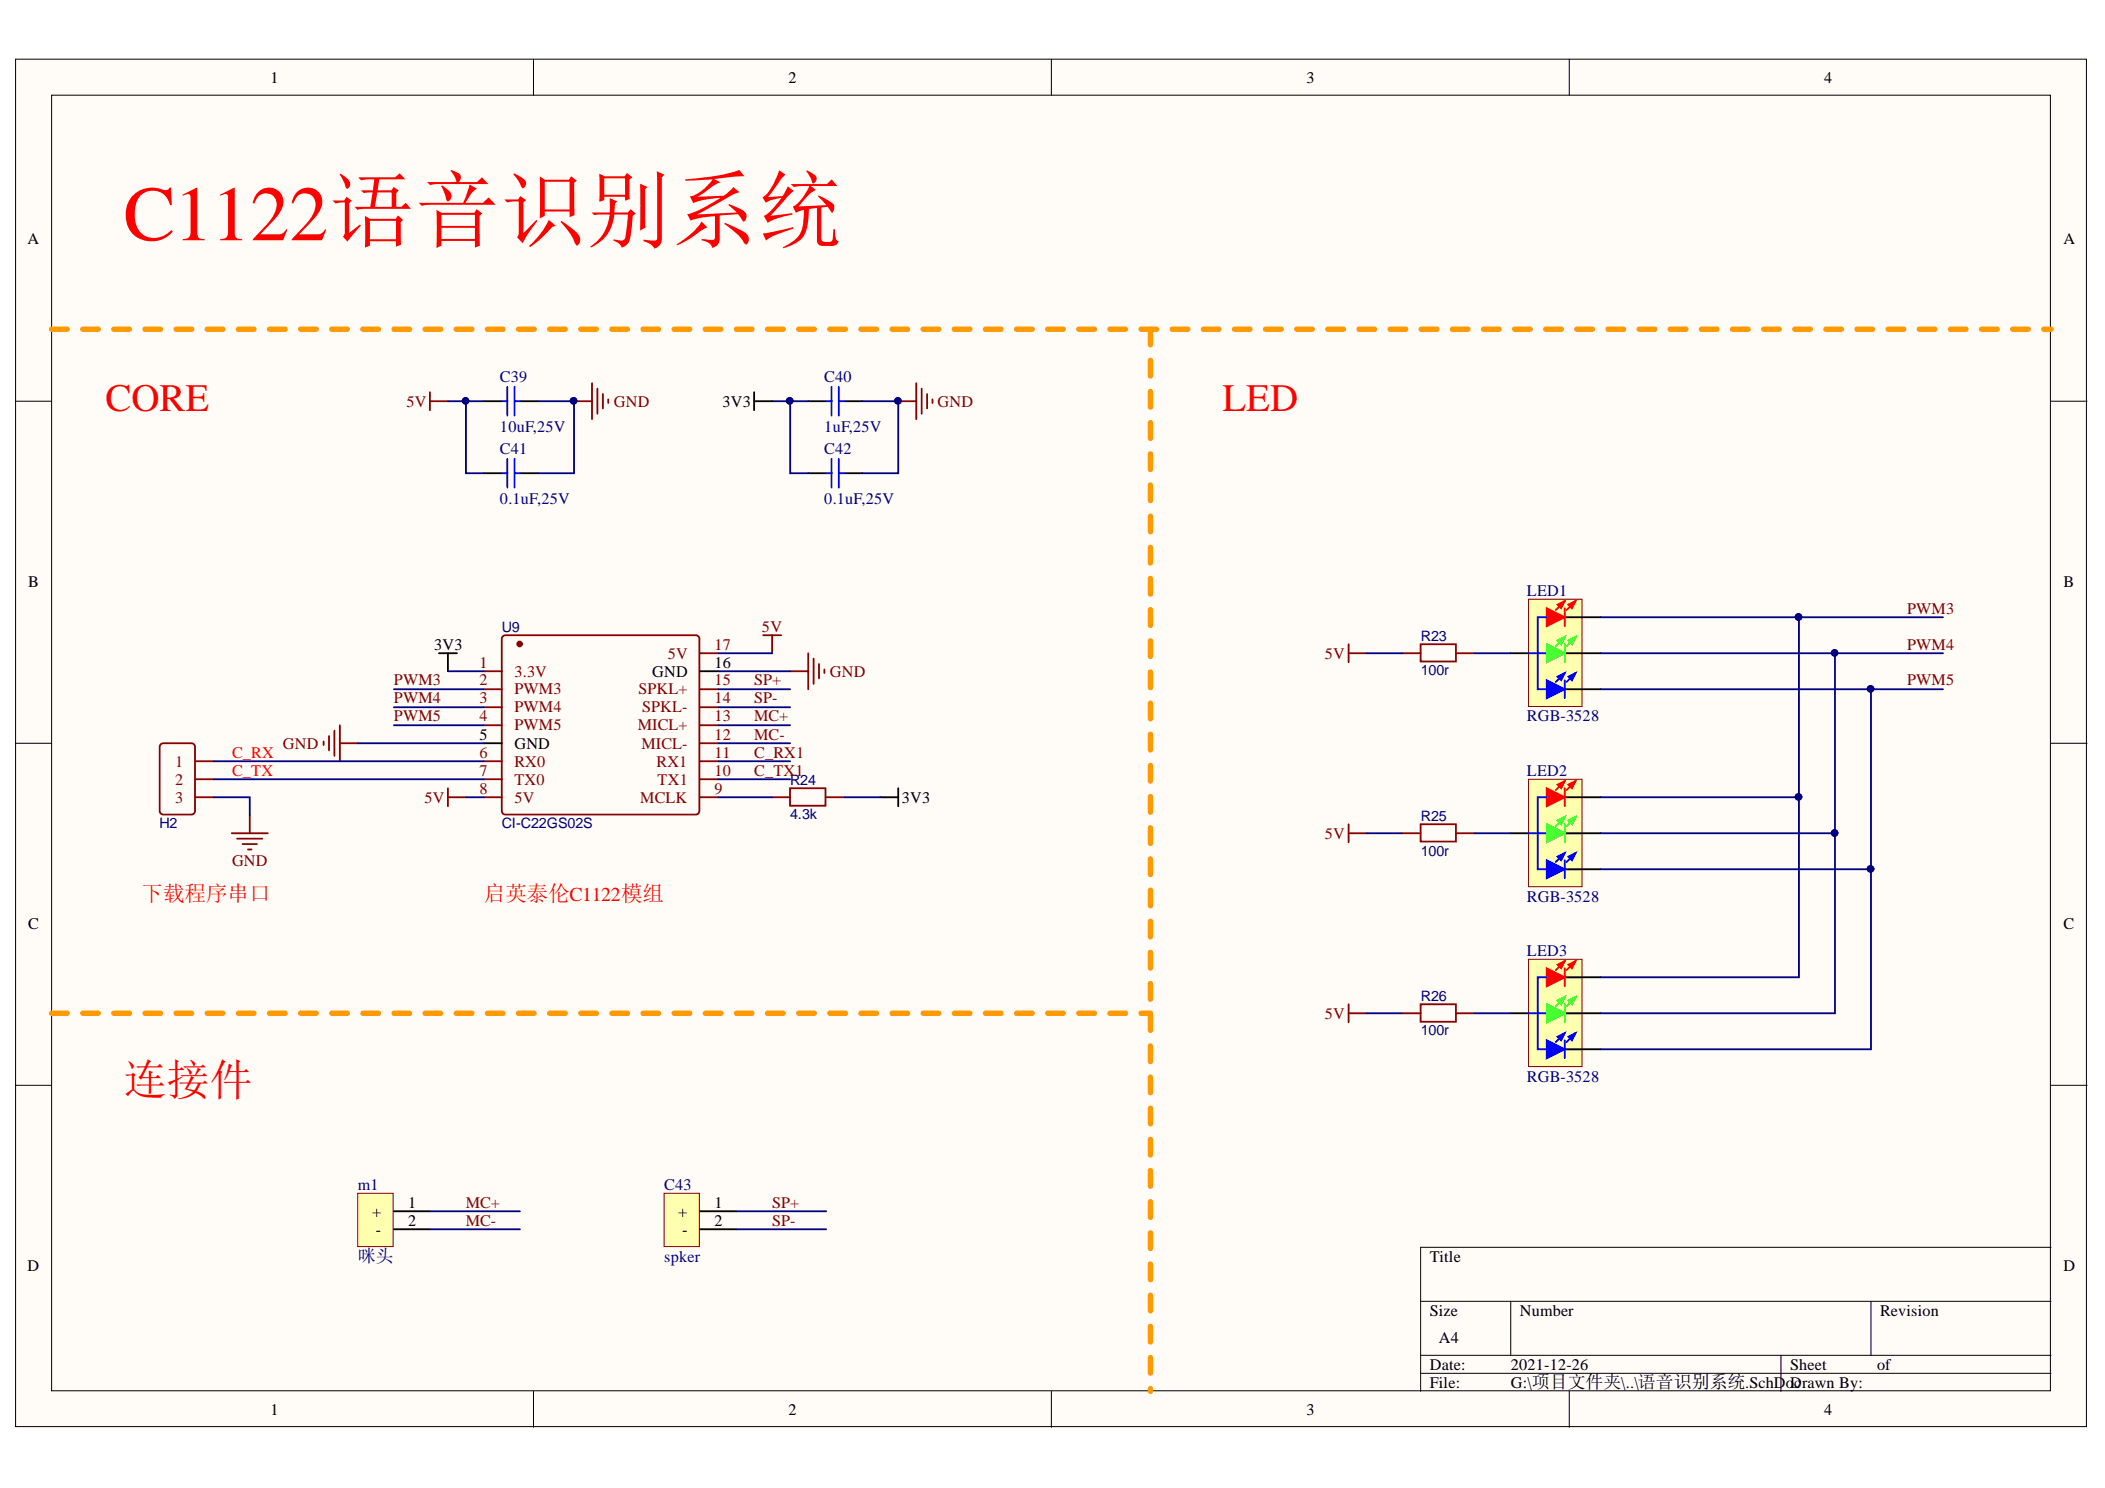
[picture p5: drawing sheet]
<svg xmlns="http://www.w3.org/2000/svg" width="297mm" height="210mm" viewBox="0 0 297 210" stroke-linecap="round" stroke-linejoin="round" font-family="sans-serif">
<g fill="#fffcf8" stroke="#000" stroke-width=".14">
<path d="M2.2 8.3h292.2v192.9h-292.2z"/>
<path d="M7.3 13.4h282v182.8h-282z"/>
</g>
<g fill="none" stroke="#000" stroke-width=".14">
<path d="M75.3 8.3v5.1M148.4 8.3v5.1M221.4 8.3v5.1M2.2 56.6h5.1M289.4 56.6h5.1M2.2 104.8h5.1M289.4 104.8h5.1M2.2 153.1h5.1M289.4 153.1h5.1M289.4 176h-88.9v20.3M75.3 196.3v5M148.4 196.3v5"/>
<path d="M200.5 183.6h88.9M200.5 191.2h88.9M200.5 193.7h88.9M213.2 183.6v7.6M221.4 196.3v5M251.3 191.2v5.1M264 183.6v7.6"/>
</g>
<g fill="none" stroke="#800" stroke-width=".25">
<path d="M68.3 94.7h2.5M68.3 97.2h2.5M68.3 99.8h2.5M70.9 89.9l.4-.3 27.1 .1 .3 .4-.1 24.6-.4 .2-27.1-.1-.3-.4zM98.8 97.2h2.5M98.8 99.8h2.5M98.8 92.1h2.5M68.3 102.3h2.5M68.3 107.4h2.5M68.3 109.9h2.5M68.3 112.5h2.5M98.8 102.3h2.5"/>
<path d="M98.8 107.4h2.5M98.8 109.9h2.5M98.8 112.5h2.5M98.8 104.8h2.5M109 112.5h2.5M111.5 111.2h5v2.5h-5zM116.6 112.5h2.5"/>
</g>
<circle cx="73.3" cy="90.8" r=".34" fill="#800" stroke="#800" stroke-width=".25"/>
<path d="M68.3 56.6h2.5M73.4 56.6h2.5M68.3 66.8h2.5M73.4 66.8h2.5M61.9 92.1h2.6M63.2 92.1v2.6M98.8 94.7h2.5M68.3 104.8h2.5M124.2 112.5h2.6M126.8 111.2v2.5" fill="none" stroke="#000" stroke-width=".25"/>
<g fill="none" stroke="#800000" stroke-width=".25">
<path d="M60.7 56.6h2.5M60.7 55.3v2.6M81 56.6h2.5M83.5 54.1v5M84.3 54.8v3.6M85.1 55.6v2M85.8 56.3v.6M107.7 89.6h2.5M109 89.6v2.5M111.5 94.7h2.5M114 92.1v5.1M114.8 92.9v3.6"/>
<path d="M115.6 93.7v2M116.3 94.4v.5M45.7 104.6v.5M46.4 103.8v2.1M47.2 103.1v3.5M48 102.3v5.1M48 104.8h2.5M63.2 111.2v2.5M63.2 112.5h2.5"/>
</g>
<path d="M70.8 56.6h.8M71.6 54.6v4M72.6 54.6v4M72.6 56.6h.8M70.8 66.8h.8M71.6 64.7v4.1M72.6 64.7v4.1M72.6 66.8h.8" fill="none" stroke="#00f" stroke-width=".25"/>
<circle cx="80.9" cy="56.5" r=".46" fill="#000080" stroke="#000080" stroke-width=".14"/>
<path d="M50.5 168.3h5v7.5h-5z" fill="#ffffb0" stroke="#800000" stroke-width=".14"/>
<path d="M55.6 173.4h5.1M55.6 170.9h5.1" fill="none" stroke="#000" stroke-width=".25"/>
<path d="M93.7 168.3h5v7.5h-5z" fill="#ffffb0" stroke="#800000" stroke-width=".14"/>
<path d="M98.8 173.4h5.1M98.8 170.9h5.1" fill="none" stroke="#000" stroke-width=".25"/>
<path d="M215.7 84.5h7.5v15.2h-7.5z" fill="#ffffb0" stroke="#800000" stroke-width=".14"/>
<path d="M213.2 92.1h2.5M220.8 87.1h5.1" fill="none" stroke="#000" stroke-width=".25"/>
<path d="M215.7 92.1h2.6" fill="none" stroke="#00f" stroke-width=".25"/>
<path d="M218.3 85.8l2.5 1.3-2.5 1.2z" fill="#f00"/>
<path d="M218.3 85.8l2.5 1.3-2.5 1.2zM220.8 84.8l-1.3 1.3M222.3 84.8l-1.2 1.3" fill="none" stroke="#f00" stroke-width=".25"/>
<path d="M219.8 85.3l1-.5-.5 1z" fill="#f00"/>
<path d="M219.8 85.3l1-.5-.5 1z" fill="none" stroke="#f00" stroke-width=".25"/>
<path d="M221.3 85.3l1-.5-.5 1z" fill="#f00"/>
<path d="M220.8 85.8v2.5M221.3 85.3l1-.5-.5 1z" fill="none" stroke="#f00" stroke-width=".25"/>
<path d="M220.8 92.1h5.1" fill="none" stroke="#000" stroke-width=".25"/>
<path d="M218.3 90.9l2.5 1.2-2.5 1.3z" fill="#0f0"/>
<path d="M218.3 90.9l2.5 1.2-2.5 1.3zM220.8 89.9l-1.3 1.2M222.3 89.9l-1.2 1.2" fill="none" stroke="#0f0" stroke-width=".25"/>
<path d="M219.8 90.4l1-.5-.5 1z" fill="#0f0"/>
<path d="M219.8 90.4l1-.5-.5 1z" fill="none" stroke="#0f0" stroke-width=".25"/>
<path d="M221.3 90.4l1-.5-.5 1z" fill="#0f0"/>
<path d="M220.8 90.9v2.5M221.3 90.4l1-.5-.5 1z" fill="none" stroke="#0f0" stroke-width=".25"/>
<path d="M220.8 97.2h5.1" fill="none" stroke="#000" stroke-width=".25"/>
<path d="M218.3 96l2.5 1.2-2.5 1.3z" fill="#00f"/>
<path d="M218.3 96l2.5 1.2-2.5 1.3zM220.8 94.9l-1.3 1.3M222.3 94.9l-1.2 1.3" fill="none" stroke="#00f" stroke-width=".25"/>
<path d="M219.8 95.5l1-.6-.5 1.1z" fill="#00f"/>
<path d="M219.8 95.5l1-.6-.5 1.1z" fill="none" stroke="#00f" stroke-width=".25"/>
<path d="M221.3 95.5l1-.6-.5 1.1z" fill="#00f"/>
<path d="M218.3 87.1h-1.3v10.1h1.3M220.8 96v2.5M221.3 95.5l1-.6-.5 1.1z" fill="none" stroke="#00f" stroke-width=".25"/>
<path d="M215.7 109.9h7.5v15.2h-7.5z" fill="#ffffb0" stroke="#800000" stroke-width=".14"/>
<path d="M213.2 117.5h2.5M220.8 112.5h5.1" fill="none" stroke="#000" stroke-width=".25"/>
<path d="M215.7 117.5h2.6" fill="none" stroke="#00f" stroke-width=".25"/>
<path d="M218.3 111.2l2.5 1.3-2.5 1.2z" fill="#f00"/>
<path d="M218.3 111.2l2.5 1.3-2.5 1.2zM220.8 110.2l-1.3 1.2M222.3 110.2l-1.2 1.2" fill="none" stroke="#f00" stroke-width=".25"/>
<path d="M219.8 110.7l1-.5-.5 1z" fill="#f00"/>
<path d="M219.8 110.7l1-.5-.5 1z" fill="none" stroke="#f00" stroke-width=".25"/>
<path d="M221.3 110.7l1-.5-.5 1z" fill="#f00"/>
<path d="M220.8 111.2v2.5M221.3 110.7l1-.5-.5 1z" fill="none" stroke="#f00" stroke-width=".25"/>
<path d="M220.8 117.5h5.1" fill="none" stroke="#000" stroke-width=".25"/>
<path d="M218.3 116.3l2.5 1.2-2.5 1.3z" fill="#0f0"/>
<path d="M218.3 116.3l2.5 1.2-2.5 1.3zM220.8 115.3l-1.3 1.2M222.3 115.3l-1.2 1.2" fill="none" stroke="#0f0" stroke-width=".25"/>
<path d="M219.8 115.8l1-.5-.5 1z" fill="#0f0"/>
<path d="M219.8 115.8l1-.5-.5 1z" fill="none" stroke="#0f0" stroke-width=".25"/>
<path d="M221.3 115.8l1-.5-.5 1z" fill="#0f0"/>
<path d="M220.8 116.3v2.5M221.3 115.8l1-.5-.5 1z" fill="none" stroke="#0f0" stroke-width=".25"/>
<path d="M220.8 122.6h5.1" fill="none" stroke="#000" stroke-width=".25"/>
<path d="M218.3 121.4l2.5 1.2-2.5 1.3z" fill="#00f"/>
<path d="M218.3 121.4l2.5 1.2-2.5 1.3zM220.8 120.3l-1.3 1.3M222.3 120.3l-1.2 1.3" fill="none" stroke="#00f" stroke-width=".25"/>
<path d="M219.8 120.8l1-.5-.5 1.1z" fill="#00f"/>
<path d="M219.8 120.8l1-.5-.5 1.1z" fill="none" stroke="#00f" stroke-width=".25"/>
<path d="M221.3 120.8l1-.5-.5 1.1z" fill="#00f"/>
<path d="M218.3 112.5h-1.3v10.1h1.3M220.8 121.4v2.5M221.3 120.8l1-.5-.5 1.1z" fill="none" stroke="#00f" stroke-width=".25"/>
<path d="M215.7 135.3h7.5v15.2h-7.5z" fill="#ffffb0" stroke="#800000" stroke-width=".14"/>
<path d="M220.8 137.9h5.1M213.2 142.9h2.5" fill="none" stroke="#000" stroke-width=".25"/>
<path d="M215.7 142.9h2.6" fill="none" stroke="#00f" stroke-width=".25"/>
<path d="M218.3 136.6l2.5 1.3-2.5 1.2z" fill="#f00"/>
<path d="M218.3 136.6l2.5 1.3-2.5 1.2zM220.8 135.6l-1.3 1.2M222.3 135.6l-1.2 1.2" fill="none" stroke="#f00" stroke-width=".25"/>
<path d="M219.8 136.1l1-.5-.5 1z" fill="#f00"/>
<path d="M219.8 136.1l1-.5-.5 1z" fill="none" stroke="#f00" stroke-width=".25"/>
<path d="M221.3 136.1l1-.5-.5 1z" fill="#f00"/>
<path d="M220.8 136.6v2.5M221.3 136.1l1-.5-.5 1z" fill="none" stroke="#f00" stroke-width=".25"/>
<path d="M220.8 142.9h5.1" fill="none" stroke="#000" stroke-width=".25"/>
<path d="M218.3 141.7l2.5 1.2-2.5 1.3z" fill="#0f0"/>
<path d="M218.3 141.7l2.5 1.2-2.5 1.3zM220.8 140.7l-1.3 1.2M222.3 140.7l-1.2 1.2" fill="none" stroke="#0f0" stroke-width=".25"/>
<path d="M219.8 141.2l1-.5-.5 1z" fill="#0f0"/>
<path d="M219.8 141.2l1-.5-.5 1z" fill="none" stroke="#0f0" stroke-width=".25"/>
<path d="M221.3 141.2l1-.5-.5 1z" fill="#0f0"/>
<path d="M220.8 141.7v2.5M221.3 141.2l1-.5-.5 1z" fill="none" stroke="#0f0" stroke-width=".25"/>
<path d="M220.8 148h5.1" fill="none" stroke="#000" stroke-width=".25"/>
<path d="M218.3 146.7l2.5 1.3-2.5 1.3z" fill="#00f"/>
<path d="M218.3 146.7l2.5 1.3-2.5 1.3zM220.8 145.7l-1.3 1.3M222.3 145.7l-1.2 1.3" fill="none" stroke="#00f" stroke-width=".25"/>
<path d="M219.8 146.2l1-.5-.5 1z" fill="#00f"/>
<path d="M219.8 146.2l1-.5-.5 1z" fill="none" stroke="#00f" stroke-width=".25"/>
<path d="M221.3 146.2l1-.5-.5 1z" fill="#00f"/>
<path d="M116.6 56.6h.7M117.3 54.6v4M118.4 54.6v4M118.4 56.6h.7M116.6 66.8h.7M117.3 64.7v4.1M118.4 64.7v4.1M118.4 66.8h.7M218.3 137.9h-1.3v10.1h1.3M220.8 146.7v2.6M221.3 146.2l1-.5-.5 1z" fill="none" stroke="#00f" stroke-width=".25"/>
<g fill="none" stroke="#800000" stroke-width=".25">
<path d="M126.8 56.6h2.5M129.3 54.1v5M130.1 54.8v3.6M130.8 55.6v2M131.6 56.3v.6M190.3 90.9v2.5M190.3 92.1h2.5M32.7 117.5h5.1M33.5 118.3h3.5M34.2 119.1h2.1M35 119.8h.5M35.2 115v2.5"/>
<path d="M190.3 116.3v2.5M190.3 117.5h2.5M190.3 141.7v2.5M190.3 142.9h2.5"/>
</g>
<g fill="none" stroke="#800" stroke-width=".25">
<path d="M197.9 92.1h2.6M200.5 90.9h5v2.4h-5zM205.6 92.1h2.5M22.6 105.1l.4-.3h4l.4 .3 .1 9.3-.2 .4-4.3 .1-.4-.2zM27.6 112.5h2.6M27.6 107.4h2.6M27.6 109.9h2.6M197.9 117.5h2.6M200.5 116.3h5v2.4h-5zM205.6 117.5h2.5M197.9 142.9h2.6M200.5 141.7h5v2.4h-5z"/>
<path d="M205.6 142.9h2.5"/>
</g>
<g fill="none" stroke="#000080" stroke-width=".25">
<path d="M63.2 56.6h5.1M65.7 56.6v10.2h2.6M75.9 56.6h5.1v10.2h-5.1M109 56.6h5M111.5 56.6v10.2h2.5M121.7 56.6h5.1v10.2h-5.1M55.6 97.2h12.7M55.6 99.8h12.7M63.2 94.7h5.1M101.3 94.7h10.2M101.3 92.1h7.7M101.3 97.2h10.2"/>
<path d="M101.3 99.8h10.2M192.8 92.1h5.1M208.1 92.1h5.1M225.9 87.1h28v50.8h-28M225.9 92.1h33v50.8h-33M225.9 97.2h38.1v50.8h-38.1M253.9 87.1h20.3M258.9 92.1h15.3M264 97.2h10.2M30.2 112.5h5v2.5M30.2 107.4h38.1M30.2 109.9h38.1"/>
<path d="M50.5 104.8h17.8M55.6 102.3h12.7M65.7 112.5h2.6M101.3 112.5h7.7M101.3 104.8h10.2M101.3 102.3h10.2M101.3 107.4h10.2M101.3 109.9h10.2M119.1 112.5h5.1M192.8 117.5h5.1M208.1 117.5h5.1M225.9 112.5h28"/>
<path d="M225.9 117.5h33M225.9 122.6h38.1M192.8 142.9h5.1M208.1 142.9h5.1M60.7 170.9h12.7M60.7 173.4h12.7M103.9 170.9h12.7M103.9 173.4h12.7"/>
</g>
<g fill="#000080" stroke="#000080" stroke-width=".14">
<circle cx="65.7" cy="56.5" r=".46"/>
<circle cx="80.9" cy="56.5" r=".46"/>
<circle cx="253.8" cy="87" r=".47"/>
<circle cx="253.8" cy="112.4" r=".46"/>
<circle cx="258.9" cy="92.1" r=".46"/>
<circle cx="258.9" cy="117.5" r=".46"/>
<circle cx="264" cy="97.2" r=".46"/>
<circle cx="264" cy="122.6" r=".46"/>
<circle cx="126.7" cy="56.5" r=".46"/>
<circle cx="111.4" cy="56.5" r=".46"/>
</g>
<path d="M106.4 56.6h2.6M106.4 55.3v2.6M114 56.6h2.6M119.1 56.6h2.6M114 66.8h2.6M119.1 66.8h2.6" fill="none" stroke="#000" stroke-width=".25"/>
<path d="M7.3 46.4h282.1M162.3 46.4v149.9M7.3 142.9h155" fill="none" stroke="#f90" stroke-width=".76" stroke-dasharray="2.2 2.2"/>
<text font-size="11" fill="#f00" x="17.4" y="33.9">C1122语音识别系统</text>
<text font-size="6.1" fill="#f00" x="17.4" y="154.4">连接件</text>
<g font-size="5.5" fill="#f00">
<text x="14.9" y="58">CORE</text>
<text x="172.5" y="58">LED</text>
</g>
<g font-size="3" fill="#f00">
<text x="20" y="127.1">下载程序串口</text>
<text x="68.3" y="127.1">启英泰伦C1122模组</text>
</g>
<text font-size="2.5" fill="#000080" x="50.5" y="178">咪头</text>
<g font-size="2.3">
<text x="38.2" y="11.7">1</text>
<text x="111.2" y="11.7">2</text>
<text x="184.3" y="11.7">3</text>
<text x="257.4" y="11.7">4</text>
<text x="3.9" y="34.5">A</text>
<text x="291.2" y="34.5">A</text>
<text x="101.9" y="57.4">3V3</text>
<text x="4" y="82.8">B</text>
<text x="291.2" y="82.8">B</text>
<text x="61.2" y="91.6">3V3</text>
<text x="92" y="95.4">GND</text>
<text x="100.8" y="94.2">16</text>
<text x="67.7" y="104.4">5</text>
<text x="72.6" y="105.7">GND</text>
<text x="127.2" y="113.3">3V3</text>
<text x="4" y="131">C</text>
<text x="291.2" y="131">C</text>
<text x="52.5" y="171.7">+</text>
<text x="57.6" y="172.9">2</text>
<text x="57.6" y="170.4">1</text>
<text x="95.7" y="171.7">+</text>
<text x="100.8" y="172.9">2</text>
<text x="100.8" y="170.4">1</text>
<text x="3.9" y="179.3">D</text>
<text x="53" y="174.2">-</text>
<text x="96.3" y="174.2">-</text>
<text x="201.8" y="178">Title</text>
<text x="291.2" y="179.3">D</text>
<text x="201.8" y="185.6">Size</text>
<text x="214.5" y="185.6">Number</text>
<text x="265.3" y="185.6">Revision</text>
<text x="203" y="189.4">A4</text>
<text x="201.8" y="193.2">Date:</text>
<text x="201.8" y="195.8">File:</text>
<text x="213.2" y="193.2">2021-12-26</text>
<text x="213.2" y="195.8">G:\项目文件夹\..\语音识别系统.SchD</text>
<text x="252" y="195.8">oDrawn By:</text>
<text x="252.6" y="193.2">Sheet</text>
<text x="253.2" y="195.8">c</text>
<text x="264.9" y="193.2">of</text>
<text x="38.2" y="199.6">1</text>
<text x="111.2" y="199.6">2</text>
<text x="184.3" y="199.6">3</text>
<text x="257.4" y="199.6">4</text>
</g>
<g font-size="2.3" fill="#000080">
<text x="70.6" y="53.8">C39</text>
<text x="116.3" y="53.8">C40</text>
<text x="70.6" y="60.9">10uF,25V</text>
<text x="70.6" y="64">C41</text>
<text x="116.3" y="60.9">1uF,25V</text>
<text x="116.3" y="64">C42</text>
<text x="70.6" y="71.1">0.1uF,25V</text>
<text x="116.3" y="71.1">0.1uF,25V</text>
<text x="215.5" y="84">LED1</text>
<text x="215.5" y="101.8">RGB-3528</text>
<text x="215.5" y="109.5">LED2</text>
<text x="215.5" y="127.2">RGB-3528</text>
<text x="215.5" y="134.8">LED3</text>
<text x="215.5" y="152.6">RGB-3528</text>
<text x="50.5" y="167.9">m1</text>
<text x="93.7" y="167.9">C43</text>
<text x="93.7" y="178">spker</text>
</g>
<g font-size="2.3" fill="#800000">
<text x="57.4" y="57.4">5V</text>
<text x="86.6" y="57.4">GND</text>
<text x="132.3" y="57.4">GND</text>
<text x="107.5" y="89.1">5V</text>
<text x="269.1" y="86.6">PWM3</text>
<text x="117.1" y="95.4">GND</text>
<text x="187" y="92.9">5V</text>
<text x="269.1" y="91.6">PWM4</text>
<text x="55.6" y="96.7">PWM3</text>
<text x="55.6" y="99.2">PWM4</text>
<text x="55.6" y="101.8">PWM5</text>
<text x="106.4" y="96.7">SP+</text>
<text x="106.4" y="99.2">SP-</text>
<text x="106.4" y="101.8">MC+</text>
<text x="269.1" y="96.7">PWM5</text>
<text x="39.9" y="105.7">GND</text>
<text x="106.4" y="104.4">MC-</text>
<text x="106.4" y="106.9">C_RX1</text>
<text x="59.9" y="113.3">5V</text>
<text x="106.4" y="109.5">C_TX1</text>
<text x="187" y="118.3">5V</text>
<text x="32.7" y="122.1">GND</text>
<text x="187" y="143.7">5V</text>
<text x="65.7" y="170.4">MC+</text>
<text x="65.7" y="172.9">MC-</text>
<text x="109" y="170.4">SP+</text>
<text x="109" y="172.9">SP-</text>
</g>
<g font-size="2.3" fill="#800">
<text x="67.7" y="94.2">1</text>
<text x="72.6" y="95.4">3.3V</text>
<text x="94.2" y="92.9">5V</text>
<text x="100.8" y="91.6">17</text>
<text x="67.7" y="96.7">2</text>
<text x="67.7" y="99.2">3</text>
<text x="67.7" y="101.8">4</text>
<text x="72.6" y="98">PWM3</text>
<text x="72.6" y="100.5">PWM4</text>
<text x="90.1" y="98">SPKL+</text>
<text x="90.6" y="100.5">SPKL-</text>
<text x="100.8" y="101.8">13</text>
<text x="100.8" y="99.2">14</text>
<text x="100.8" y="96.7">15</text>
<text x="67.7" y="106.9">6</text>
<text x="72.6" y="103">PWM5</text>
<text x="90" y="103">MICL+</text>
<text x="90.5" y="105.7">MICL-</text>
<text x="100.8" y="106.9">11</text>
<text x="100.8" y="104.4">12</text>
<text x="24.7" y="113.3">3</text>
<text x="24.7" y="108.2">1</text>
<text x="24.7" y="110.7">2</text>
<text x="67.7" y="109.5">7</text>
<text x="67.7" y="112">8</text>
<text x="72.6" y="108.2">RX0</text>
<text x="72.6" y="110.7">TX0</text>
<text x="72.6" y="113.3">5V</text>
<text x="90.4" y="113.3">MCLK</text>
<text x="92.6" y="108.2">RX1</text>
<text x="92.8" y="110.7">TX1</text>
<text x="100.8" y="112">9</text>
<text x="100.8" y="109.5">10</text>
</g>
<g font-size="2.3" fill="#f00">
<text x="32.7" y="106.9">C_RX</text>
<text x="32.7" y="109.5">C_TX</text>
</g>
<g font-size="2" fill="#000080">
<text x="70.8" y="89.2">U9</text>
<text x="200.5" y="90.4">R23</text>
<text x="200.5" y="95.3">100r</text>
<text x="111.5" y="110.7">R24</text>
<text x="22.5" y="116.8">H2</text>
<text x="70.8" y="116.8">CI-C22GS02S</text>
<text x="111.5" y="115.5">4.3k</text>
<text x="200.5" y="115.8">R25</text>
<text x="200.5" y="120.7">100r</text>
<text x="200.5" y="141.2">R26</text>
<text x="200.5" y="146.1">100r</text>
</g>
</svg>
